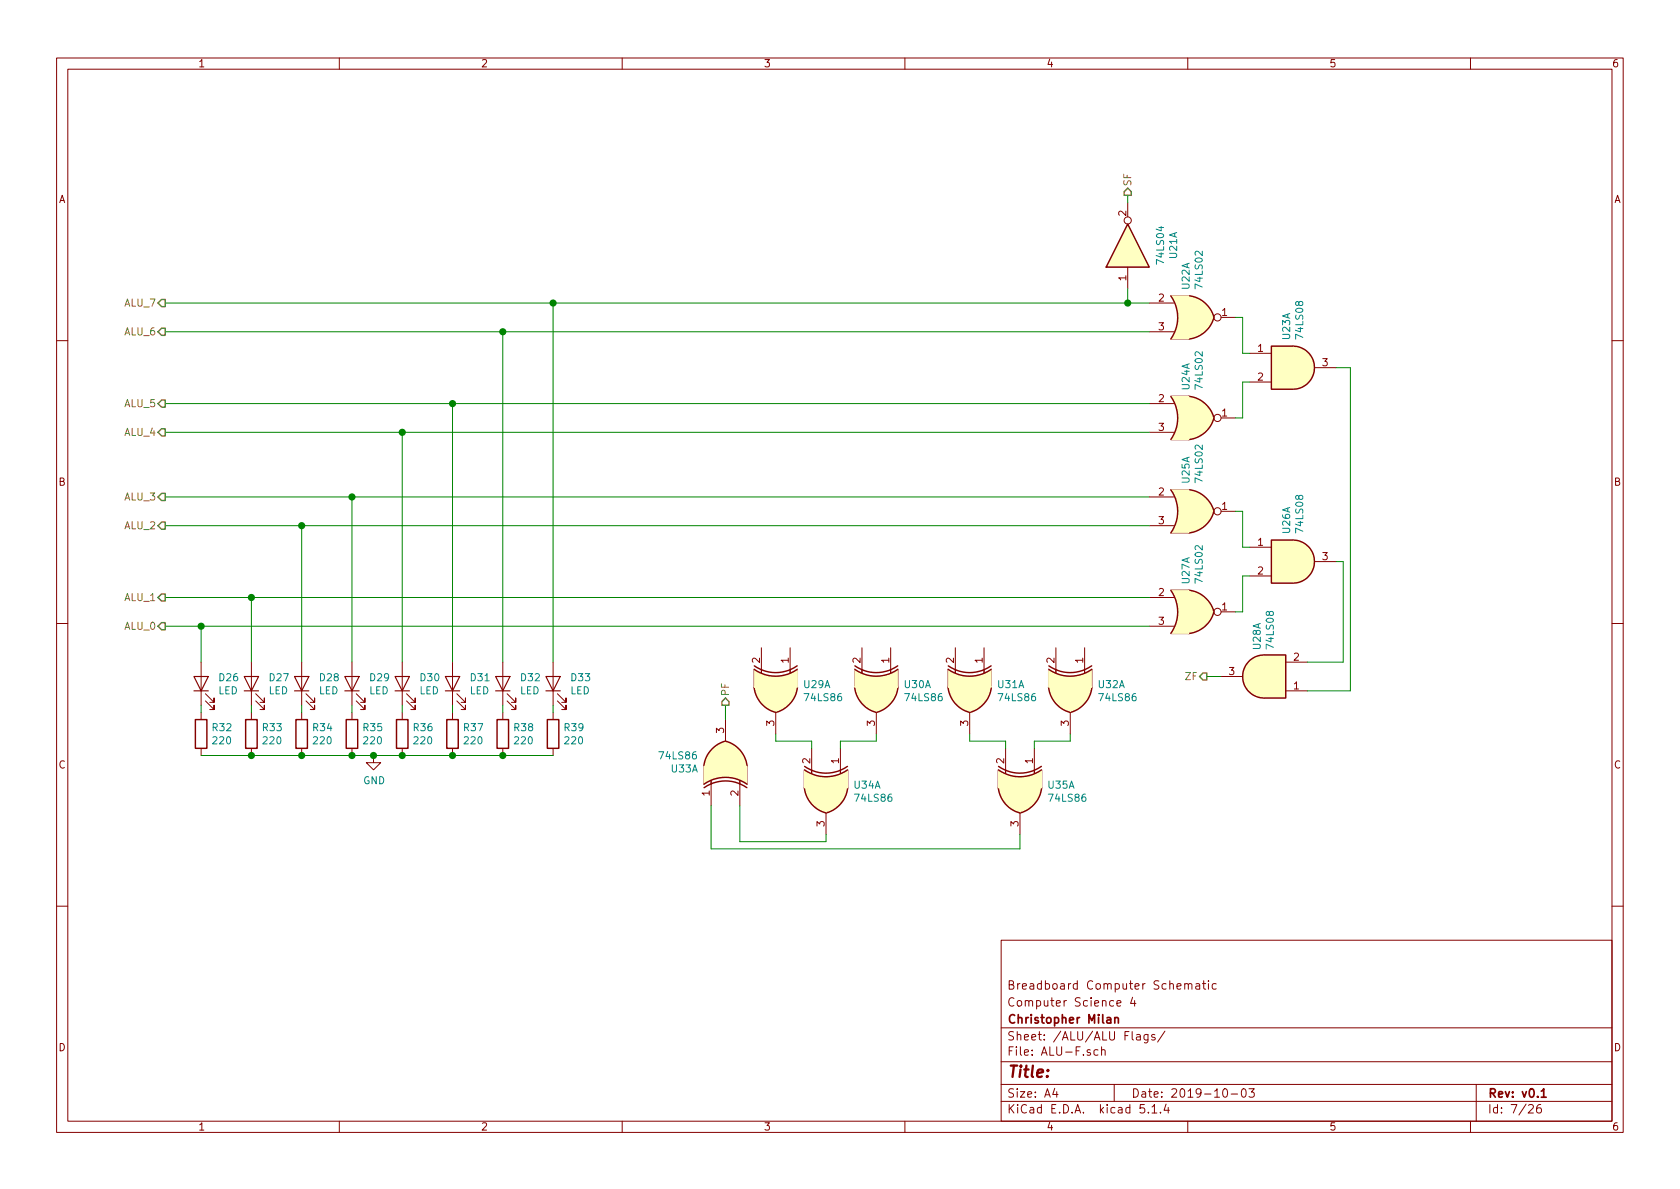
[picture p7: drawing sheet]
<svg xmlns="http://www.w3.org/2000/svg" width="297mm" height="210mm" viewBox="0 0 297 210" stroke-linecap="round" stroke-linejoin="round" font-family="sans-serif">
<g fill="none" stroke="#840000" stroke-width=".18">
<path d="M10 10.3h277v189.9h-277zM12 12.2h273v186.1h-273zM60 10.3v1.9M110 10.3v1.9M160 10.3v1.9M210 10.3v1.9M260 10.3v1.9M199.4 35.8v2.5M199.4 47.2v3.8M203.2 53.6h4.3M203.2 58.7h4.3M215.9 56.1h2.5"/>
<path d="M10 60.2h2M203.2 71.4h4.3M203.2 76.4h4.3M215.9 73.9h2.5M221 62.5h3.8M221 67.6h3.8M232.4 65h3.8M285 60.2h2M203.2 87.9h4.3M203.2 93h4.3M215.9 90.4h2.5M221 96.8h3.8"/>
<path d="M232.4 99.3h3.8M10 110.3h2M35.6 117.1v7.6M44.4 117.1v7.6M53.3 117.1v7.6M62.2 117.1v7.6M71.1 117.1v7.6M80 117.1v7.6M88.9 117.1v7.6M97.8 117.1v7.6M134.6 114.5v4.5M139.7 114.5v4.5"/>
<path d="M152.4 114.5v4.5M157.5 114.5v4.5M168.9 114.5v4.5M174 114.5v4.5M186.7 114.5v4.5M191.8 114.5v4.5M203.2 105.7h4.3M203.2 110.7h4.3M215.9 119.6h3.8M215.9 108.2h2.5M221 101.8h3.8M227.3 117.1h3.8"/>
<path d="M285 110.3h2M35.6 126v1.2M35.6 132.3v1.3M36.3 123.9l1.5 1.6v-.8v.8h-.7M36.3 122.7l1.5 1.5v-.8v.8h-.7M44.4 126v1.2M44.4 132.3v1.3M45.2 123.9l1.5 1.6v-.8v.8h-.7M45.2 122.7l1.5 1.5v-.8v.8h-.7M53.3 126v1.2M53.3 132.3v1.3M54.1 123.9l1.5 1.6v-.8v.8h-.7"/>
<path d="M54.1 122.7l1.5 1.5v-.8v.8h-.7M62.2 126v1.2M62.2 132.3v1.3M63 123.9l1.5 1.6v-.8v.8h-.7M63 122.7l1.5 1.5v-.8v.8h-.7M66 133.6v1.3h1.3l-1.3 1.2-1.2-1.2h1.2M71.1 126v1.2M71.1 132.3v1.3M71.9 123.9l1.5 1.6v-.8v.8h-.8M71.9 122.7l1.5 1.5v-.8v.8h-.8M80 126v1.2M80 132.3v1.3"/>
<path d="M80.8 123.9l1.5 1.6v-.8v.8h-.8M80.8 122.7l1.5 1.5v-.8v.8h-.8M88.9 126v1.2M88.9 132.3v1.3M89.7 123.9l1.5 1.6v-.8v.8h-.8M89.7 122.7l1.5 1.5v-.8v.8h-.8M97.8 126v1.2M97.8 132.3v1.3M98.6 123.9l1.5 1.6v-.8v.8h-.8M98.6 122.7l1.5 1.5v-.8v.8h-.8M125.7 138v4.5M128.3 127.2v3.9"/>
<path d="M130.8 138v4.5M137.2 126v3.8M143.5 132.3v4.5M148.6 132.3v4.5M154.9 126v3.8M171.4 126v3.8M177.8 132.3v4.5M182.9 132.3v4.5M189.2 126v3.8M227.3 122.2h3.8M146 143.8v3.8M180.3 143.8v3.8"/>
<path d="M10 160.2h2M177 166.3h108v32h-108zM197.5 177.4l.7-.1-.1-.3-.4-.1-.2 .2 .1 .7h.5M200.3 176.3l-.4 1.1h.9M200.6 176.9v1M209.5 174.1l.2-.2 .3 .1 .1 .9M210.1 174.1l.2-.2 .4 .1v.9M211.5 174h.5l.1 .9M212.1 174.3l-.5 .1-.2 .2 .1 .2 .1 .1 .5-.1M212.6 173.9h.6M212.8 173.4v1.3l.4 .2M213.7 173.4v.2"/>
<path d="M213.7 173.9v1M215 174l-.4-.1-.3 .3 .2 .6h.5M285 160.2h2M60 198.3v1.9M110 198.3v1.9M160 198.3v1.9M177 194.8h108M177 191.8h108M177 187.8h108M177 181.8h108M186.5 192.5l-.4 1h1M186.8 193v1"/>
<path d="M194.1 185.7l-.4-.1-.3 .3 .1 .6 .2 .1 .4-.1M194.8 185.7l.2-.1 .3 .1 .1 .9M194.8 185.1v1.5M197 191.8v3M201 183h.5l.1 .9M201.6 183.3l-.5 .1-.2 .2 .1 .2 .1 .1 .5-.1M202.3 195.3h-.7l-.1 .7 .3-.1 .5 .1 .1 .2-.1 .5-.2 .1-.6-.1M203 182.9v1.2l-.3 .3-.4-.1M203 183l-.5-.1-.2 .3v.6l.2 .1 .5-.1M203 196.7v.1M203.7 195.8l.4-.5v1.5M203.7 196.8h.8"/>
<path d="M204.2 183a.37 .37 0 0 0-.6 .1l.1 .3 .5 .1 .1 .1-.3 .3-.4-.1M205.2 196.7v.1M206 182.3l-1.3 2M206.2 195.2l-.4 1.1h1M206.6 195.8v1M210 198.3v1.9M216.3 192.7l.4-.2a.94 .94 0 0 1 0 1.5 .79 .79 0 0 1-.4-1.3zM217.7 193.5h1.1M219.6 192.7l.4-.2a.94 .94 0 0 1 0 1.5 .82 .82 0 0 1-.4-1.3zM220.8 192.5h1l-.5 .6 .4 .1v.7l-.2 .1-.7-.1M260 198.3v1.9M261 191.8v6.5"/>
<path d="M270.3 195.5l.2-.2h.3l.3 .5-.9 1h.9M272.4 195.3a.62 .62 0 0 0-.7 .7l.1 .7 .2 .1 .5-.1v-.5l-.1-.2-.4-.1-.3 .3"/>
<circle cx="199.4" cy="39" r=".63"/>
<circle cx="215.3" cy="56.1" r=".63"/>
<circle cx="215.3" cy="73.9" r=".63"/>
<circle cx="215.3" cy="90.4" r=".63"/>
<circle cx="215.3" cy="108.2" r=".63"/>
</g>
<path d="M197.1 179.9v1M195.7 180h.6l.1 .9M196.4 180.3l-.5 .1-.2 .2v.2l.2 .1 .5-.1M197.1 180.1l.2-.2 .4 .1v.9M272.5 193l.4-.5v1.5M272.5 194h.9" fill="none" stroke="#840000" stroke-width=".3"/>
<g fill="#ffffc2" stroke="#ffffc2" stroke-width=".18">
<path d="M228.6 61.2a3.8 3.8 0 0 1 3.8 3.8 3.8 3.8 0 0 1-3.8 3.8z"/>
<path d="M224.8 61.2h3.8v7.6h-3.8z"/>
<path d="M220.8 116.9a3.7 3.7 0 0 1 2.7-1.1v7.6a3.8 3.8 0 0 1-3.5-2.3 3.8 3.8 0 0 1 .8-4.2z"/>
<path d="M223.5 115.8h3.8v7.6h-3.8z"/>
<path d="M125.9 132.4l1.1-.8 1.2-.5 1.4 5-5.2-.6a5.1 5.1 0 0 1 1.5-3.1z"/>
<path d="M128.3 131.1a5.2 5.2 0 0 1 3.8 4.4l-5.2 .6z"/>
<path d="M132.1 135.5v3.2z"/>
<path d="M124.5 135.5v3.2z"/>
<path d="M124.5 135.5h7.6v3.2a6.7 6.7 0 0 0-7.6 0z"/>
<path d="M228.6 95.5a3.8 3.8 0 0 1 3.8 3.8 3.8 3.8 0 0 1-3.8 3.8z"/>
<path d="M224.8 95.5h3.8v7.6h-3.8z"/>
<path d="M210.2 104.4a5.2 5.2 0 0 1 4.4 3.8l-5 1.3z"/>
<path d="M209.6 106.9l5 1.3a5.2 5.2 0 0 1-4.4 3.8z"/>
<path d="M207 112h3.2z"/>
<path d="M207 104.4h3.2z"/>
<path d="M207 104.4h3.2v7.6h-3.2a6.7 6.7 0 0 0 0-7.6z"/>
<path d="M210.2 86.6a5.2 5.2 0 0 1 4.4 3.8l-5 1.3z"/>
<path d="M209.6 89.1l5 1.3a5.2 5.2 0 0 1-4.4 3.9z"/>
<path d="M207 94.2h3.2z"/>
<path d="M207 86.6h3.2z"/>
<path d="M207 86.6h3.2v7.6h-3.2a6.7 6.7 0 0 0 0-7.6z"/>
<path d="M210.2 70.1a5.2 5.2 0 0 1 4.4 3.8l-5 1.3z"/>
<path d="M209.6 72.6l5 1.3a5.2 5.2 0 0 1-4.4 3.8z"/>
<path d="M207 77.7h3.2z"/>
<path d="M207 70.1h3.2z"/>
<path d="M207 70.1h3.2v7.6h-3.2a6.7 6.7 0 0 0 0-7.6z"/>
<path d="M210.2 52.3a5.2 5.2 0 0 1 4.4 3.8l-5 1.3z"/>
<path d="M209.6 54.8l5 1.4a5.2 5.2 0 0 1-4.4 3.8z"/>
<path d="M207 59.9h3.2z"/>
<path d="M207 52.3h3.2z"/>
<path d="M207 52.3h3.2v7.6h-3.2a6.7 6.7 0 0 0 0-7.6z"/>
<path d="M199.4 39.6l3.8 7.6h-7.6z"/>
<path d="M135.8 121l5.2 .5a5.2 5.2 0 0 1-3.8 4.5z"/>
<path d="M133.3 121.5l5.2-.5-1.4 5a5.2 5.2 0 0 1-3.8-4.5z"/>
<path d="M133.3 118.4v3.1z"/>
<path d="M141 118.4v3.1z"/>
<path d="M133.3 118.4a6.7 6.7 0 0 0 7.7 0v3.1h-7.7z"/>
<path d="M153.6 121l5.2 .5a5.2 5.2 0 0 1-3.8 4.5z"/>
<path d="M151.1 121.5l5.2-.5-1.4 5a5.2 5.2 0 0 1-3.8-4.5z"/>
<path d="M151.1 118.4v3.1z"/>
<path d="M158.7 118.4v3.1z"/>
<path d="M151.1 118.4a6.7 6.7 0 0 0 7.6 0v3.1h-7.6z"/>
<path d="M170.1 121l5.2 .5a5.2 5.2 0 0 1-3.8 4.5z"/>
<path d="M167.6 121.5l5.2-.5-1.4 5a5.2 5.2 0 0 1-3.8-4.5z"/>
<path d="M167.6 118.4v3.1z"/>
<path d="M175.3 118.4v3.1z"/>
<path d="M167.6 118.4a6.7 6.7 0 0 0 7.7 0v3.1h-7.7z"/>
<path d="M187.9 121l5.2 .5a5.2 5.2 0 0 1-3.8 4.5z"/>
<path d="M185.4 121.5l5.2-.5-1.4 5a5.2 5.2 0 0 1-3.8-4.5z"/>
<path d="M185.4 118.4v3.1z"/>
<path d="M193 118.4v3.1z"/>
<path d="M185.4 118.4a6.7 6.7 0 0 0 7.6 0v3.1h-7.6z"/>
<path d="M144.7 138.8l5.2 .5a5.2 5.2 0 0 1-3.8 4.5z"/>
<path d="M142.2 139.3l5.2-.5-1.4 5a5.2 5.2 0 0 1-3.8-4.5z"/>
<path d="M142.2 136.1v3.2z"/>
<path d="M149.9 136.1v3.2z"/>
<path d="M142.2 136.1a6.7 6.7 0 0 0 7.7 0v3.2h-7.7z"/>
<path d="M179 138.8l5.2 .5a5.2 5.2 0 0 1-3.8 4.5z"/>
<path d="M176.5 139.3l5.2-.5-1.4 5a5.2 5.2 0 0 1-3.8-4.5z"/>
<path d="M176.5 136.1v3.2z"/>
<path d="M184.1 136.1v3.2z"/>
<path d="M176.5 136.1a6.7 6.7 0 0 0 7.6 0v3.2h-7.6z"/>
</g>
<g fill="none" stroke="#840000" stroke-width=".25">
<path d="M199.4 39.6l3.8 7.6h-7.6zM207 59.9h3.2M207 52.3h3.2M207 52.3a6.6 6.6 0 0 1 0 7.6M210.2 52.3a5.2 5.2 0 0 1 4.4 3.8M214.6 56.2a5.2 5.2 0 0 1-4.4 3.8M207 77.7h3.2M207 70.1h3.2M207 70.1a6.6 6.6 0 0 1 0 7.6M210.2 70.1a5.2 5.2 0 0 1 4.4 3.8M214.6 73.9a5.2 5.2 0 0 1-4.4 3.8M224.8 61.2h3.8a3.8 3.8 0 0 1 3.8 3.8 3.8 3.8 0 0 1-3.8 3.8h-3.8z"/>
<path d="M207 86.6h3.2a5.2 5.2 0 0 1 4.4 3.8M207 86.6a6.6 6.6 0 0 1 0 7.6M214.6 90.4a5.2 5.2 0 0 1-4.4 3.9l-3.2-.1M224.8 95.5h3.8a3.8 3.8 0 0 1 3.8 3.8 3.8 3.8 0 0 1-3.8 3.8h-3.8zM133.4 117.7a6.6 6.6 0 0 0 7.5 0M151.1 118.4v3.1M151.2 117.7a6.6 6.6 0 0 0 7.5 0M151.2 118.4a6.6 6.6 0 0 0 7.5 0v3.1M167.7 117.7a6.6 6.6 0 0 0 7.5 0M175.2 118.4a6.6 6.6 0 0 1-7.5 0l-.1 3.1M175.3 118.4v3.1M185.4 117.7a6.6 6.6 0 0 0 7.6 0"/>
<path d="M207 112h3.2M207 104.4h3.2M207 104.4a6.6 6.6 0 0 1 0 7.6M210.2 104.4a5.2 5.2 0 0 1 4.4 3.8M214.6 108.2a5.2 5.2 0 0 1-4.4 3.8M220.8 116.9a3.7 3.7 0 0 1 2.7-1.1h3.8v7.6h-3.8a3.8 3.8 0 0 1-3.5-2.3 3.8 3.8 0 0 1 .8-4.2zM34.5 127.2h2.1v5.1h-2.1zM43.4 127.2h2.1v5.1h-2.1zM52.3 127.2h2.1v5.1h-2.1zM61.2 127.2h2v5.1h-2zM70.1 127.2h2v5.1h-2zM79 127.2h2v5.1h-2z"/>
<path d="M87.9 127.2h2v5.1h-2zM96.8 127.2h2v5.1h-2zM124.5 135.5v3.2a6.6 6.6 0 0 1 7.6 0v-3.2M124.5 139.3a6.6 6.6 0 0 1 7.6 0M128.2 131.1a5.2 5.2 0 0 0-3.8 4.4M128.3 131.1a5.2 5.2 0 0 1 3.8 4.4M133.3 121.5a5.2 5.2 0 0 0 3.8 4.5M133.3 121.5l.1-3.1a6.6 6.6 0 0 0 7.5 0l.1 3.1M141 121.5a5.2 5.2 0 0 1-3.8 4.5M142.2 139.3a5.2 5.2 0 0 0 3.8 4.5M142.2 136.1v3.2M142.3 135.5a6.6 6.6 0 0 0 7.5 0"/>
<path d="M142.3 136.2a6.6 6.6 0 0 0 7.5 0l.1 3.1M149.9 139.3a5.2 5.2 0 0 1-3.8 4.5M151.1 121.5a5.2 5.2 0 0 0 3.8 4.5M158.8 121.5a5.2 5.2 0 0 1-3.8 4.5M167.6 121.5a5.2 5.2 0 0 0 3.8 4.5M175.3 121.5a5.2 5.2 0 0 1-3.8 4.5M176.5 139.3a5.2 5.2 0 0 0 3.8 4.5M176.5 139.3l.1-3.1a6.6 6.6 0 0 0 7.5 0v3.1M176.6 135.5a6.6 6.6 0 0 0 7.5 0M184.2 139.3a5.2 5.2 0 0 1-3.8 4.5M185.4 121.5a5.2 5.2 0 0 0 3.8 4.5M185.4 121.5v-3.1a6.6 6.6 0 0 0 7.6 0v3.1"/>
<path d="M193.1 121.5a5.2 5.2 0 0 1-3.8 4.5"/>
</g>
<g fill="none" stroke="#840000" stroke-width=".2">
<path d="M34.3 119.6h2.5l-1.2 2.6zM43.2 119.6h2.5l-1.3 2.6zM52.1 119.6h2.5l-1.3 2.6zM61 119.6h2.5l-1.3 2.6zM69.8 119.6h2.6l-1.3 2.6zM78.7 119.6h2.6l-1.3 2.6zM87.6 119.6h2.6l-1.3 2.6zM96.5 119.6h2.6l-1.3 2.6zM34.3 122.2h2.5M43.2 122.2h2.5M52.1 122.2h2.5M61 122.2h2.5"/>
<path d="M69.8 122.2h2.6M78.7 122.2h2.6M87.6 122.2h2.6M96.5 122.2h2.6"/>
</g>
<g fill="none" stroke="#008400" stroke-width=".18">
<path d="M199.4 34.5v1.3M29.2 53.6h174M29.2 58.7h174M88.9 58.7v58.4M97.8 53.6v63.5M199.4 51v2.6M218.4 56.1h1.3v6.4h1.3M29.2 71.4h174M29.2 76.4h174M71.1 76.4v40.7M80 71.4v45.7M221 67.6h-1.3v6.3h-1.3"/>
<path d="M236.2 65h2.6v57.2h-7.7M29.2 87.9h174M29.2 93h174M53.3 93v24.1M62.2 87.9v29.2M218.4 90.4h1.3v6.4h1.3M236.2 99.3h1.3v17.8h-6.4M29.2 105.7h174M29.2 110.7h174M35.6 110.7v6.4M44.4 105.7v11.4M213.4 119.6h2.5"/>
<path d="M221 101.8h-1.3v6.4h-1.3M35.6 133.6h62.2M35.6 124.7v1.3M44.4 124.7v1.3M53.3 124.7v1.3M62.2 124.7v1.3M71.1 124.7v1.3M80 124.7v1.3M88.9 124.7v1.3M97.8 124.7v1.3M128.3 124.7v2.5M137.2 129.8v1.3h6.3v1.2"/>
<path d="M154.9 129.8v1.3h-6.3v1.2M171.4 129.8v1.3h6.4v1.2M189.2 129.8v1.3h-6.3v1.2M125.7 142.5v7.6h54.6v-2.5M130.8 142.5v6.3h15.2v-1.2"/>
</g>
<path d="M199.4 33.3l.6 .6v.6h-1.2v-.6zM27.9 58.7l.7-.7h.6v1.3h-.6zM27.9 53.6l.7-.6h.6v1.2h-.6zM27.9 71.4l.7-.7h.6v1.3h-.6zM27.9 76.4l.7-.6h.6v1.3h-.6zM27.9 93l.7-.7h.6v1.3h-.6zM28.6 87.2h.6v1.3h-.6l-.7-.6zM28.6 110.1h.6v1.3h-.6l-.7-.7zM28.6 105h.6v1.3h-.6l-.7-.6zM212.7 119h.7v1.3h-.7l-.6-.7zM128.3 123.4l.6 .7v.6h-1.3v-.6z" fill="none" stroke="#848400" stroke-width=".25"/>
<g fill="#008400" stroke="#008400" stroke-width=".25">
<circle cx="35.6" cy="110.7" r=".51"/>
<circle cx="44.5" cy="133.6" r=".51"/>
<circle cx="199.4" cy="53.6" r=".51"/>
<circle cx="53.3" cy="133.6" r=".51"/>
<circle cx="62.2" cy="133.6" r=".51"/>
<circle cx="88.9" cy="133.6" r=".51"/>
<circle cx="80" cy="133.6" r=".51"/>
<circle cx="71.1" cy="133.6" r=".51"/>
<circle cx="44.5" cy="105.7" r=".51"/>
<circle cx="97.8" cy="53.6" r=".51"/>
<circle cx="66" cy="133.6" r=".51"/>
<circle cx="88.9" cy="58.7" r=".51"/>
<circle cx="53.3" cy="93" r=".51"/>
<circle cx="80" cy="71.4" r=".51"/>
<circle cx="71.1" cy="76.4" r=".51"/>
<circle cx="62.2" cy="87.9" r=".51"/>
</g>
<text font-size="2.8" fill="#840000" x="178" y="190.5">Title:</text>
<g font-size="2.1" fill="#840000">
<text x="178" y="178">Computer Science 4</text>
<text x="178" y="175">Breadboard Computer Schematic</text>
<text x="178" y="184">Sheet: /ALU/ALU Flags/</text>
<text x="178" y="181">Christopher Milan</text>
<text x="178" y="186.7">File: ALU-F.sch</text>
<text x="178" y="196.9">KiCad E.D.A. kicad 5.1.4</text>
<text x="178" y="194.1">Size: A4</text>
<text x="200" y="194.1">Date: 2019-10-03</text>
<text x="263" y="194.1">Rev: v0.1</text>
<text x="263" y="196.9">Id: 7/26</text>
</g>
<g font-size="1.8" fill="#840000">
<text x="35" y="11.9">1</text>
<text x="85" y="11.9">2</text>
<text x="135" y="11.9">3</text>
<text x="185" y="11.9">4</text>
<text x="235" y="11.9">5</text>
<text x="285" y="11.9">6</text>
<text x="10.4" y="35.9">A</text>
<text x="285.4" y="35.9">A</text>
<text x="199.1" y="38.2" transform="rotate(-90 199.1 38.2)">2</text>
<text x="199.1" y="49.6" transform="rotate(-90 199.1 49.6)">1</text>
<text x="204.9" y="53.3">2</text>
<text x="204.9" y="58.4">3</text>
<text x="216.1" y="55.9">1</text>
<text x="222.4" y="62.2">1</text>
<text x="233.8" y="64.8">3</text>
<text x="204.9" y="71.1">2</text>
<text x="222.4" y="67.3">2</text>
<text x="204.9" y="76.2">3</text>
<text x="216.1" y="73.7">1</text>
<text x="10.4" y="85.9">B</text>
<text x="204.9" y="87.6">2</text>
<text x="285.4" y="85.9">B</text>
<text x="204.9" y="92.7">3</text>
<text x="216.1" y="90.2">1</text>
<text x="222.4" y="96.5">1</text>
<text x="222.4" y="101.6">2</text>
<text x="233.8" y="99.1">3</text>
<text x="204.9" y="105.4">2</text>
<text x="216.1" y="107.9">1</text>
<text x="204.9" y="110.5">3</text>
<text x="134.4" y="117.2" transform="rotate(-90 134.4 117.2)">2</text>
<text x="139.4" y="117.2" transform="rotate(-90 139.4 117.2)">1</text>
<text x="152.1" y="117.2" transform="rotate(-90 152.1 117.2)">2</text>
<text x="157.2" y="117.2" transform="rotate(-90 157.2 117.2)">1</text>
<text x="168.7" y="117.2" transform="rotate(-90 168.7 117.2)">2</text>
<text x="173.7" y="117.2" transform="rotate(-90 173.7 117.2)">1</text>
<text x="186.4" y="117.2" transform="rotate(-90 186.4 117.2)">2</text>
<text x="191.5" y="117.2" transform="rotate(-90 191.5 117.2)">1</text>
<text x="217.3" y="119.4">3</text>
<text x="228.8" y="116.8">2</text>
<text x="228.8" y="121.9">1</text>
<text x="128" y="129.6" transform="rotate(-90 128 129.6)">3</text>
<text x="136.9" y="128.4" transform="rotate(-90 136.9 128.4)">3</text>
<text x="154.7" y="128.4" transform="rotate(-90 154.7 128.4)">3</text>
<text x="171.2" y="128.4" transform="rotate(-90 171.2 128.4)">3</text>
<text x="189" y="128.4" transform="rotate(-90 189 128.4)">3</text>
<text x="10.4" y="135.9">C</text>
<text x="143.3" y="135" transform="rotate(-90 143.3 135)">2</text>
<text x="148.3" y="135" transform="rotate(-90 148.3 135)">1</text>
<text x="177.5" y="135" transform="rotate(-90 177.5 135)">2</text>
<text x="182.6" y="135" transform="rotate(-90 182.6 135)">1</text>
<text x="285.4" y="135.9">C</text>
<text x="125.5" y="140.7" transform="rotate(-90 125.5 140.7)">1</text>
<text x="130.6" y="140.7" transform="rotate(-90 130.6 140.7)">2</text>
<text x="145.8" y="146.1" transform="rotate(-90 145.8 146.1)">3</text>
<text x="180.1" y="146.1" transform="rotate(-90 180.1 146.1)">3</text>
<text x="10.4" y="185.9">D</text>
<text x="285.4" y="185.9">D</text>
<text x="35" y="199.9">1</text>
<text x="85" y="199.9">2</text>
<text x="135" y="199.9">3</text>
<text x="185" y="199.9">4</text>
<text x="235" y="199.9">5</text>
<text x="285" y="199.9">6</text>
</g>
<g font-size="1.8" fill="#848400">
<text x="200" y="33" transform="rotate(-90 200 33)">SF</text>
<text x="22.1" y="59.3">ALU_6</text>
<text x="22.1" y="54.2">ALU_7</text>
<text x="22.1" y="72">ALU_5</text>
<text x="22.1" y="77.1">ALU_4</text>
<text x="22.1" y="88.5">ALU_3</text>
<text x="22.1" y="93.6">ALU_2</text>
<text x="22.1" y="106.3">ALU_1</text>
<text x="22.1" y="111.4">ALU_0</text>
<text x="128.9" y="123.2" transform="rotate(-90 128.9 123.2)">PF</text>
<text x="209.7" y="120.3">ZF</text>
</g>
<g font-size="1.8" fill="#008484">
<text x="205.8" y="46.5" transform="rotate(-90 205.8 46.5)">74LS04</text>
<text x="208.1" y="45.7" transform="rotate(-90 208.1 45.7)">U21A</text>
<text x="210.3" y="51.1" transform="rotate(-90 210.3 51.1)">U22A</text>
<text x="212.6" y="50.8" transform="rotate(-90 212.6 50.8)">74LS02</text>
<text x="230.4" y="59.7" transform="rotate(-90 230.4 59.7)">74LS08</text>
<text x="228.1" y="60" transform="rotate(-90 228.1 60)">U23A</text>
<text x="210.3" y="68.9" transform="rotate(-90 210.3 68.9)">U24A</text>
<text x="212.6" y="68.6" transform="rotate(-90 212.6 68.6)">74LS02</text>
<text x="210.3" y="85.4" transform="rotate(-90 210.3 85.4)">U25A</text>
<text x="212.6" y="85.1" transform="rotate(-90 212.6 85.1)">74LS02</text>
<text x="228.1" y="94.3" transform="rotate(-90 228.1 94.3)">U26A</text>
<text x="230.4" y="94" transform="rotate(-90 230.4 94)">74LS08</text>
<text x="210.3" y="103.2" transform="rotate(-90 210.3 103.2)">U27A</text>
<text x="212.6" y="102.9" transform="rotate(-90 212.6 102.9)">74LS02</text>
<text x="222.9" y="114.8" transform="rotate(-90 222.9 114.8)">U28A</text>
<text x="225.2" y="114.5" transform="rotate(-90 225.2 114.5)">74LS08</text>
<text x="38.6" y="122.8">LED</text>
<text x="38.8" y="120.5">D26</text>
<text x="47.5" y="122.8">LED</text>
<text x="47.7" y="120.5">D27</text>
<text x="56.4" y="122.8">LED</text>
<text x="56.6" y="120.5">D28</text>
<text x="65.3" y="122.8">LED</text>
<text x="65.5" y="120.5">D29</text>
<text x="74.1" y="122.8">LED</text>
<text x="74.4" y="120.5">D30</text>
<text x="83" y="122.8">LED</text>
<text x="83.3" y="120.5">D31</text>
<text x="91.9" y="122.8">LED</text>
<text x="92.2" y="120.5">D32</text>
<text x="100.8" y="122.8">LED</text>
<text x="101" y="120.5">D33</text>
<text x="142.2" y="121.7">U29A</text>
<text x="142.4" y="124">74LS86</text>
<text x="159.9" y="121.7">U30A</text>
<text x="160.2" y="124">74LS86</text>
<text x="176.5" y="121.7">U31A</text>
<text x="176.7" y="124">74LS86</text>
<text x="194.2" y="121.7">U32A</text>
<text x="194.5" y="124">74LS86</text>
<text x="37.6" y="129.3">R32</text>
<text x="37.7" y="131.6">220</text>
<text x="46.5" y="129.3">R33</text>
<text x="46.6" y="131.6">220</text>
<text x="55.4" y="129.3">R34</text>
<text x="55.5" y="131.6">220</text>
<text x="64.3" y="129.3">R35</text>
<text x="64.4" y="131.6">220</text>
<text x="73.2" y="129.3">R36</text>
<text x="73.3" y="131.6">220</text>
<text x="82.1" y="129.3">R37</text>
<text x="82.2" y="131.6">220</text>
<text x="91" y="129.3">R38</text>
<text x="91.1" y="131.6">220</text>
<text x="99.8" y="129.3">R39</text>
<text x="100" y="131.6">220</text>
<text x="116.8" y="134.3">74LS86</text>
<text x="118.7" y="136.6">U33A</text>
<text x="64.2" y="138.7">GND</text>
<text x="151.1" y="139.5">U34A</text>
<text x="151.3" y="141.8">74LS86</text>
<text x="185.3" y="139.5">U35A</text>
<text x="185.6" y="141.8">74LS86</text>
</g>
</svg>
